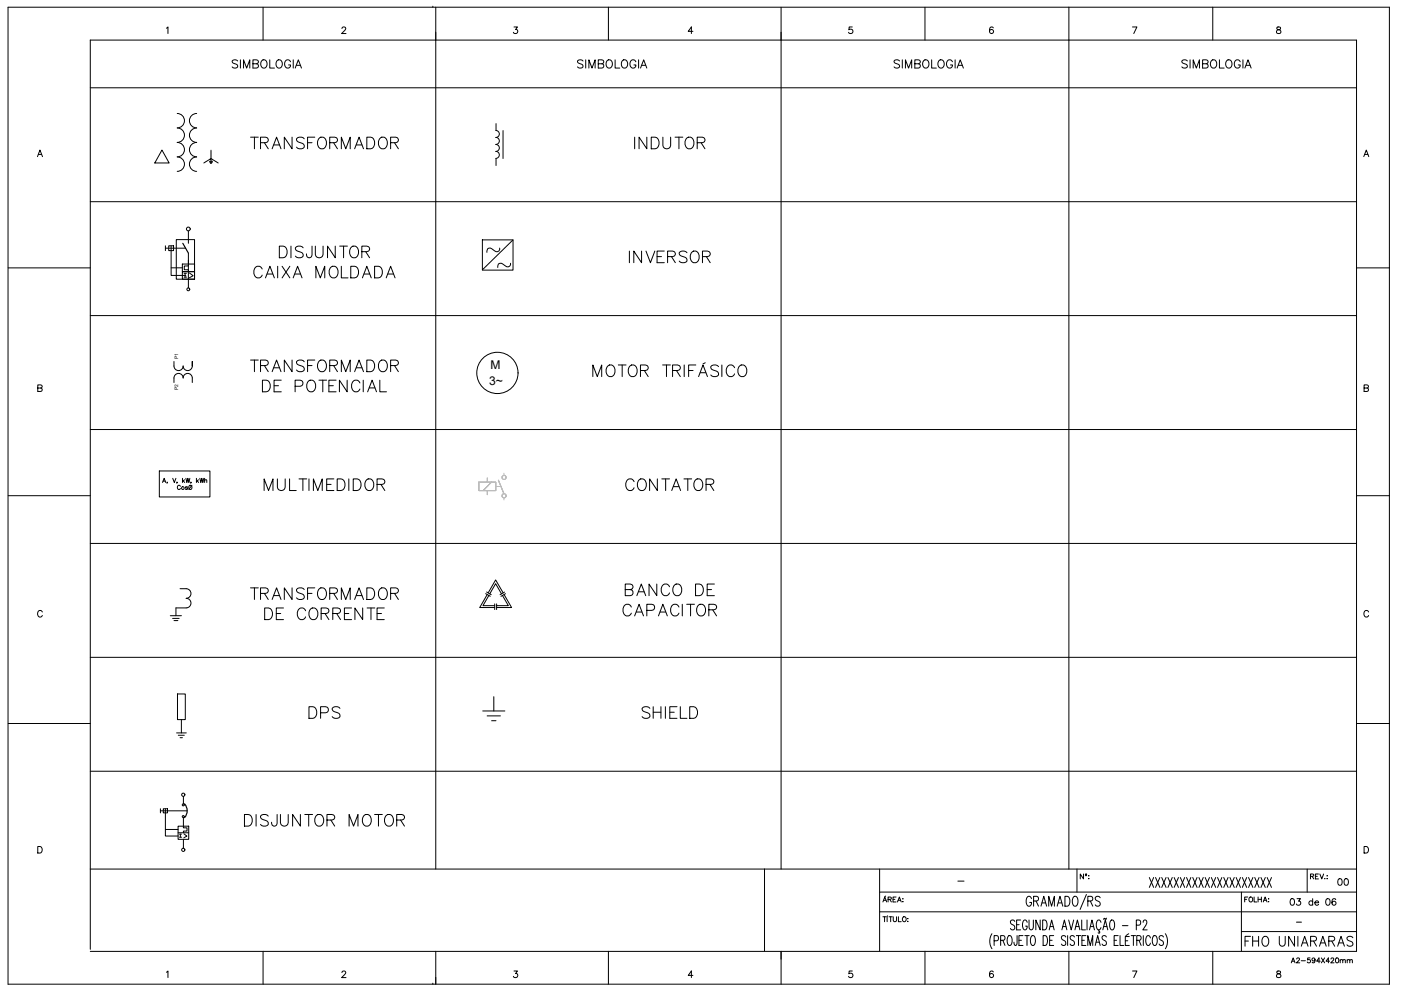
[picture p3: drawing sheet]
<svg xmlns="http://www.w3.org/2000/svg" width="594mm" height="420mm" viewBox="0 0 594 420" stroke-linecap="round" stroke-linejoin="round" font-family="sans-serif">
<!-- layer: 0 -->
<g fill="none" stroke="#000" stroke-width=".42">
<path d="M3.4 3.1h585.8v414.2h-585.8zM70.6 12l.6-.6v2.8M111.6 3.1v13.9M145 12.1l.5-.7h.6l.5 .6-.4 .9-1.3 1.3h1.8M183.5 3.1h.1M184.8 3.1v13.9M218 11.4h1.4l-.8 1.1a.93 .93 0 0 1 .7 1.5 .93 .93 0 0 1-1.6-.3M258 3.1v13.9M293.8 13.3h-2l1.4-1.9v2.8M331.2 3.1v13.9M361.4 11.4h-1.3l-.1 1.2a.98 .98 0 0 1 1.4 0 .98 .98 0 0 1-.1 1.5 .98 .98 0 0 1-1.5-.4M392.2 3.1v13.9"/>
<path d="M421.2 11.8l-.1-.2a.91 .91 0 0 0-1.4 .4v1.8a.87 .87 0 0 0 1.4 .1 .87 .87 0 0 0-.3-1.3 .87 .87 0 0 0-1.2 .7M453.2 3.1v13.9M480.2 11.4h1.9l-1.3 2.8M514.3 3.1v13.9M541.5 11.6v.8l1.2 .4 .4 .5a.93 .93 0 0 1-.9 1 .93 .93 0 0 1-.9-1l1.7-1.2-.1-.5zM15.9 66.4l1-2.8 1.1 2.8M16.3 65.5h1.3M578.3 66.4l1.1-2.8 1 2.8M578.7 65.5h1.3M3.5 113.6h34.8M575.3 113.6h13.9M16 164.5l1.6-.1 .3-.7-.7-.5h-1.2v2.8l1.7-.3 .2-.7-.7-.5"/>
<path d="M578.4 164.5l1.6-.1 .2-1-1.8-.2v2.8l1.8-.3 .1-.7-.7-.5M3.5 210.2h34.8M575.3 210.2h13.9M17.9 259.5a1.03 1.03 0 0 0-1.1-.7 1.03 1.03 0 0 0-.8 1.1v.7a1.02 1.02 0 0 0 .8 1 1.02 1.02 0 0 0 1.1-.7M580.4 259.5a1.03 1.03 0 0 0-1.2-.7 1.03 1.03 0 0 0-.8 1.1v.7a1.02 1.02 0 0 0 .8 1 1.02 1.02 0 0 0 1.2-.7M209.4 295.4v6M3.5 306.7h34.8M575.3 306.7h13.9M16 358.9h.9a1.48 1.48 0 0 1 1 1.4 1.48 1.48 0 0 1-1 1.4h-.9zM578.4 358.9h1a1.49 1.49 0 0 1 .9 1.4 1.49 1.49 0 0 1-.9 1.4h-1zM38.3 368.5h536.9M324.2 368.5v34.8"/>
<path d="M373 378.2h202.2M373 368.5v34.8M526.4 378.2v25.1M554.3 368.5v9.7M373 386.6h202.2M526.4 395h48.8M38.3 402.5v-385.5h536.9v386.4h-536.9M70.6 412.2l.6-.5v2.8M111.6 403.3v14M145 412.3l.5-.6h.6l.5 .5-.4 .9-1.3 1.4h1.8M183.5 417.3h.1M184.8 403.3v14"/>
<path d="M218 411.7h1.4l-.8 1.1a.93 .93 0 0 1 .7 1.4 .93 .93 0 0 1-1.6-.3M258 403.3v14M293.8 413.5h-2l1.4-1.8v2.8M331.2 403.3v14M361.4 411.7h-1.3l-.1 1.2a.98 .98 0 0 1 1.4-.1 .98 .98 0 0 1-.1 1.5 .98 .98 0 0 1-1.5-.4M392.2 403.3v14M421.2 412.1l-.1-.3a.91 .91 0 0 0-1.4 .4v1.9a.87 .87 0 0 0 1.4 .1 .87 .87 0 0 0-.3-1.4 .87 .87 0 0 0-1.2 .7M453.2 403.3v14M480.2 411.7h1.9l-1.3 2.8M514.3 403.3v14M541.5 411.8v.8l1.2 .4 .4 .5a.93 .93 0 0 1-.9 1 .93 .93 0 0 1-.9-1l1.7-1.2-.1-.5z"/>
</g>
<!-- layer: Texto capa -->
<g fill="none" stroke="#000" stroke-width=".42">
<path d="M456.7 368.5v9.7M460.7 379.2l-2.7 6.4M487.4 372l1.8 4.2M489.2 372l-1.8 4.2M490 372l1.8 4.2M491.8 372l-1.8 4.2M492.6 372l1.9 4.2M494.5 372l-1.9 4.2M495.3 372l1.8 4.2M497.1 372l-1.8 4.2M497.9 372l1.8 4.2M499.7 372l-1.8 4.2"/>
<path d="M500.5 372l1.9 4.2M502.4 372l-1.9 4.2M503.1 372l1.9 4.2M505 372l-1.9 4.2M505.8 372l1.8 4.2M507.6 372l-1.8 4.2M508.4 372l1.8 4.2M510.2 372l-1.8 4.2M511 372l1.9 4.2M512.9 372l-1.9 4.2M513.7 372l1.8 4.2M515.5 372l-1.8 4.2"/>
<path d="M516.3 372l1.8 4.2M518.1 372l-1.8 4.2M518.9 372l1.9 4.2M520.8 372l-1.9 4.2M521.5 372l1.9 4.2M523.4 372l-1.9 4.2M524.2 372l1.8 4.2M526 372l-1.8 4.2M526.8 372l1.8 4.2M528.6 372l-1.8 4.2M529.4 372l1.9 4.2M531.3 372l-1.9 4.2"/>
<path d="M532.1 372l1.8 4.2M533.9 372l-1.8 4.2M534.7 372l1.8 4.2M536.5 372l-1.8 4.2M537.3 372l1.9 4.2M539.2 372l-1.9 4.2M555.7 371.5l1.2-.1 .2-.5-.5-.3h-.9v2M556.4 371.5l.7 1.1M557.8 371.5h.8M559.1 370.6h-1.3v2h1.3M559.7 370.6l.8 2 .8-2M561.8 372.4l.1 .1"/>
<path d="M562.8 371.3h.1M562.8 372.4h.1M374.4 388.7h1.4M375.1 388.7v2.1M376.2 388.7v2.1M376.4 388.3l-.2 .2M377 388.7h1.4M377.7 388.7v2.1M378.8 388.7v1.5l.6 .6 .7-.3 .1-1.8M381 388.7v2.1h1.2M382.9 389l.2-.2a.94 .94 0 0 1 1.2 1 .94 .94 0 0 1-1.4 .7zM385 389.4h.1"/>
<path d="M385 390.6h.1M420.6 395.9a5.9 5.9 0 0 0 0 6.4M421.5 398.9h1.2a1.21 1.21 0 0 0 .7-1.1 1.21 1.21 0 0 0-.7-1.1h-1.2v4.2M424.3 398.7l1.6-.2 .3-.6-.3-1-1.6-.2v4.2M425.2 398.7l1 2.2M427.6 396.9l.3-.2a1.82 1.82 0 0 1 1.3 2.6l-.1 .6a.93 .93 0 0 1-.5 .8 .93 .93 0 0 1-1 0l-.5-1.4v-1zM430.3 390.7a.97 .97 0 0 0-1.6-.5 .97 .97 0 0 0 .3 1.6l1 .7 .3 1.1a.99 .99 0 0 1-.9 .7 .99 .99 0 0 1-.9-.7M431.1 392h1M431.3 396.7v3.2l-.5 1-.7-.4-.1-1M432.1 398.7h1M432.8 390.1h-1.7v4.1h1.7M433.8 396.7h-1.7v4.2h1.7"/>
<path d="M434.6 396.7h1.8M435.5 396.7v4.2M435.6 391.1a.93 .93 0 0 0-.5-.9 .93 .93 0 0 0-1 .1 3.2 3.2 0 0 0 .3 3.9 1.15 1.15 0 0 0 1.2-1.5h-.7M436.3 390.1l.2 3.5a.82 .82 0 0 0 .8 .7 .82 .82 0 0 0 .8-.7l.1-3.5M437.4 381a1.05 1.05 0 0 0-1.1-1 1.05 1.05 0 0 0-1 1v2.2a1.11 1.11 0 0 0 1.4 1 1.11 1.11 0 0 0 .7-1.6h-.8M437.5 396.9l.2-.2a1.82 1.82 0 0 1 1.3 2.6l-.1 .6a.92 .92 0 0 1-.5 .8 .92 .92 0 0 1-.9 0l-.6-1.4 .2-1.6zM438.3 382l1.8-.2 .3-.6-.3-1-1.8-.2v4.2M439.3 382l1.1 2.2M441.1 390.1v4.1l-1.9-4.1v4.1M441.4 384.2l1.2-4.2 1.2 4.2M441.9 382.8h1.5M442.1 390.1h1a2.74 2.74 0 0 1 0 4.1h-1z"/>
<path d="M442.3 396.7h.9a2.74 2.74 0 0 1 0 4.2h-.9zM444.7 384.2v-4.2l1.2 4.2 1.2-4.2v4.2M444.9 394.2l1-4.1 1.1 4.1M445.1 398.7h1M445.3 392.8h1.3M446.8 396.7h-1.7v4.2h1.7M448.3 384.2l1.2-4.2 1.2 4.2M448.7 382.8h1.5M450.3 394.2l1-4.1 1.1 4.1M450.7 392.8h1.3M451.6 380h1a2.54 2.54 0 0 1 0 4.2h-1zM451.9 397.3a.97 .97 0 0 0-1.5-.4 .97 .97 0 0 0 .2 1.6l.8 .4a1.05 1.05 0 0 1 .5 1.4 1.05 1.05 0 0 1-1.6 .4l-.2-.4"/>
<path d="M452.7 396.7v4.2M453.2 390.1l1 4.1 1.1-4.1M455.3 380.2l.3-.2a1.82 1.82 0 0 1 1.5 2.6l-.2 .6a1.04 1.04 0 0 1-1.6 .8l-.6-1.4 .2-1.6zM455.6 397.3a.97 .97 0 0 0-1.6-.4 .97 .97 0 0 0 .3 1.6l.8 .4a1.05 1.05 0 0 1 .5 1.4 1.05 1.05 0 0 1-1.6 .4l-.2-.4M455.8 394.2l1.1-4.1 1 4.1M456.2 392.8h1.3M456.4 396.7h1.8M457.3 396.7v4.2M458.7 390.1v4.1h1.6M458.8 398.7h1M460.5 396.7h-1.7v4.2h1.7M460.9 390.1v4.1"/>
<path d="M461.3 382l1.8-.2 .3-.6-.3-1-1.8-.2v4.2M462 394.2l1-4.1 1.1 4.1M462.3 382l1.1 2.2M462.4 392.8h1.3M464.8 399.5h1.3M465.9 394.2l.4 1.2h-.6M466.5 380.6a1.05 1.05 0 0 0-1.4-.6 1.05 1.05 0 0 0-.5 1.4l1.3 .8a1.11 1.11 0 0 1 .3 1.8 1.11 1.11 0 0 1-1.8-.4M466.9 391.1a.93 .93 0 0 0-.5-.9 .93 .93 0 0 0-1 .1 3.2 3.2 0 0 0 .3 3.9 1.03 1.03 0 0 0 1.2-1M467.6 394.2l1.1-4.1 1 4.1M468 392.8h1.4M469 389.7l-.7-.3-.3 .5M469.2 397.3a.97 .97 0 0 0-1.6-.4 .97 .97 0 0 0 .2 1.6l.8 .4a1.04 1.04 0 0 1 .5 1.4 1.04 1.04 0 0 1-1.5 .4l-.3-.4"/>
<path d="M469.2 389.3l-.2 .4M471.1 390.3l.2-.2a1.82 1.82 0 0 1 1.3 2.6l-.1 .5a.93 .93 0 0 1-.9 1.1 .93 .93 0 0 1-.9-1.1l-.2-1.6zM472.4 398.7h1.1M474.1 396.7h-1.7v4.2h1.7M474.9 396.7v4.2h1.6M475.9 392.5h2.4M477.2 398.9h1M478.6 395.9l-1.2 .8M478.9 397.1h-1.7v3.8h1.7M479.7 396.7h1.8M480.6 396.7v4.2M481.8 392.3h1.2a1.21 1.21 0 0 0 .7-1.1 1.21 1.21 0 0 0-.7-1.1h-1.2v4.1"/>
<path d="M482 398.7l1.6-.2 .3-.6-.3-1-1.6-.2v4.2M483 398.7l.9 2.2M484.7 391.1l.2-.6a.89 .89 0 0 1 1.3-.2 .89 .89 0 0 1 0 1.3l-1.6 2.6h1.8M484.8 396.7v4.2M487.8 397.7a.92 .92 0 0 0-.4-.9 .92 .92 0 0 0-1 .1 3.2 3.2 0 0 0 .2 4 1.01 1.01 0 0 0 1.2-1M489.1 396.9l.3-.2a1.81 1.81 0 0 1 1.3 2.6l-.1 .6a.92 .92 0 0 1-.5 .8 .92 .92 0 0 1-1 0l-.5-1.4 .1-1.6zM493.3 397.3a.97 .97 0 0 0-1.5-.4 .97 .97 0 0 0 .2 1.6l.8 .4a1.04 1.04 0 0 1 .5 1.4 1.04 1.04 0 0 1-1.5 .4l-.3-.4M494.1 395.9a5.9 5.9 0 0 1 0 6.4M461.3 400.9v-4.2l1 4.2 1.1-4.2v4.2M464.4 400.9l1.1-4.2 1 4.2"/>
</g>
<!-- layer: Geometria -->
<path d="M184.8 17v351.5M331.2 17v351.5M453.2 17v351.5M38.3 37.2h536.9M38.3 85.5h536.9M38.3 133.8h536.9M38.3 182.1h536.9M38.3 230.4h536.9M38.3 278.7h536.9M38.3 327h536.9" fill="none" stroke="#000" stroke-width=".42"/>
<!-- layer: COMPONENTES -->
<g fill="none" stroke="#000" stroke-width=".42">
<path d="M75.1 48.1a3.1 3.1 0 0 1 3.1 3.1 3.1 3.1 0 0 1-3 3.1 3.1 3.1 0 0 1 3 3 3.1 3.1 0 0 1-3 3.1 3.1 3.1 0 0 1 3 3.1 3.1 3.1 0 0 1-3 3M83.4 48.1a3.1 3.1 0 0 0-3.1 3.1 3.1 3.1 0 0 0 3.1 3.1 3.1 3.1 0 0 0-3.1 3 3.1 3.1 0 0 0 3.1 3.1 3.1 3.1 0 0 0-3.1 3.1 3.1 3.1 0 0 0 3.1 3M210.2 55.3a1.49 1.49 0 0 1 1.5 1.5 1.49 1.49 0 0 1-1.5 1.5 1.47 1.47 0 0 1 1.5 1.5 1.47 1.47 0 0 1-1.5 1.4 1.49 1.49 0 0 1 1.5 1.5 1.49 1.49 0 0 1-1.5 1.5M210.3 52.4v3M213.3 55.4v11.8M68.7 63.6l3 5.5h-6.1zM75.2 66.5a3.1 3.1 0 0 1 3 3.1 3.1 3.1 0 0 1-3.1 3.1M83.4 66.5a3.1 3.1 0 0 0-3.1 3.1 3.1 3.1 0 0 0 3.1 3.1M88.8 68.4h1.3M88.9 68.7h1.1M89.1 69h.8M89.2 69.2h.5"/>
<path d="M89.5 63.7v3.5l3 1.9M89.5 68.4v-1.2l-3.1 1.9M210.2 64.2a1.49 1.49 0 0 1 1.5 1.5 1.49 1.49 0 0 1-1.5 1.5M210.3 67.2v3M79.9 97.9v5.3M70.1 105.2h8.6M70.1 104.2v2.1M71.5 104.2h2.1v2.1h-2.1zM72.6 104.2v12.6h6.2M72.6 113.5h4.7M74.8 101.6h7.7v16.8h-7.7zM77.3 115.2h5.2v3.2h-5.2z"/>
<path d="M77.3 112h5.2v3.2h-5.2zM78 115.9h1.1M78 117.5h1.2M78.5 115.9v1.6M79.9 107.3v5.5h-1.8v1.6h1.8v.8M79.9 110.3v11.8M80.3 115.7l1.6 1.2-1.6 .9M204.5 101.7h13v12.8h-13zM211.9 105.2a1.25 1.25 0 0 1-.6 1.4 1.25 1.25 0 0 1-1.5-.2l-1.8-1.2h-.6l-.6 .3-.3 1.5M216.5 111.6a1.25 1.25 0 0 1-.6 1.4 1.25 1.25 0 0 1-1.5-.2l-1.2-.9-1.2-.3-.7 .3-.2 1.5M217.5 101.7l-13 12.7M73.8 153.3a3.5 3.5 0 0 0 .5 3.3 1.94 1.94 0 0 0 2.2 .4 1.94 1.94 0 0 0 1.2-1.8 1.94 1.94 0 0 0 1.9 1.9 1.94 1.94 0 0 0 1.9-1.9"/>
<path d="M81.5 153.3v1.9v-1.9M73.8 162.2a3.5 3.5 0 0 1 .5-3.3 1.94 1.94 0 0 1 2.2-.4 1.94 1.94 0 0 1 1.2 1.8 1.94 1.94 0 0 1 1.9-2 1.94 1.94 0 0 1 1.9 2v1.9M67.6 199.7h21.4v11h-21.4zM68.9 204.6l.7-1.8 .7 1.8M69.2 204h.8M71 204.5l-.2 .4M73.2 202.8l.7 1.8 .7-1.8M75.1 204.5l-.2 .4M76.5 206.2a.65 .65 0 0 0-.8-.5 .65 .65 0 0 0-.5 .7v.5a.65 .65 0 0 0 .5 .6 .65 .65 0 0 0 .8-.4M77.4 202.8v1.8M77.7 203.9l.6 .7M78.2 203.4l-.8 .8"/>
<path d="M78.8 202.8l.4 1.8 .5-1.8 .4 1.8 .4-1.8M79.5 206.6l-.8-.2v.4l.8 .5-.3 .2-.6-.2M81 204.5l-.2 .4M81.4 205.8l-1.4 1.7M83.3 202.8v1.8M83.6 203.9l.6 .7M84.1 203.4l-.8 .8M84.7 202.8l.5 1.8 .4-1.8 .4 1.8 .4-1.8M86.8 203.7l.8-.2 .1 1.1M86.8 202.8v1.8M205.9 251.7l2 1.1M206.3 251l2 1.1"/>
<path d="M206.6 252.1l-3.2 5.5h6.4M207 251.4l3.2-5.5 3.2 5.5M207.3 252.5l-2.5 4.3h5M207.7 251.8l2.5-4.3 2.5 4.3M209.8 256v2.4M210.6 256v2.4M213.1 252.5l2.5 4.3h-5M213.8 252.1l3.1 5.5h-6.3M213.9 251l-1.9 1.1M214.4 251.7l-2 1.1M75.3 294.2h3.3v10.9h-3.3zM74.9 310.7h4.1"/>
<path d="M75.6 311.7h2.5M76.4 312.8h1M76.9 305.1v5.6M77.8 337.7v3.1M68 342.9v1.7M68 343.8h11.4M69.3 342.9h1.7v1.7h-1.7zM70.1 342.9v11.5h5.4M70.1 351.7h5.4M75.5 350.3h4.5v5.6h-4.5zM75.5 353.1h4.5M76.1 353.7h.9"/>
<path d="M76.1 355h.9M76.5 353.7v1.3M77.8 346.7v4.3h1.5v1.4h-1.5v.7M77.8 355.9v3.8M78 353.5l1.3 1-1.3 .7"/>
<circle cx="79.8" cy="97.1" r=".8"/>
<circle cx="79.8" cy="122.7" r=".61"/>
<circle cx="210.9" cy="158.1" r="8.7"/>
<circle cx="77.5" cy="206.9" r=".59"/>
<circle cx="80.7" cy="206.5" r=".81"/>
<circle cx="77.7" cy="337" r=".68"/>
<circle cx="77.7" cy="346.2" r=".43"/>
<circle cx="77.7" cy="341.2" r=".43"/>
<circle cx="77.7" cy="360.3" r=".68"/>
</g>
<path d="M77.5 103.2l2.4 4.1M78.3 340.8a4.4 4.4 0 0 1 0 5.9" fill="none" stroke="#000" stroke-width=".5"/>
<!-- layer: PDF_E-DGERAL -->
<path d="M76.3 249.6h2.6a2.03 2.03 0 0 1 2.1 2 2.03 2.03 0 0 1-2.1 2.1 2.04 2.04 0 0 1 2.1 2 2.04 2.04 0 0 1-2.1 2h-4.3" fill="none" stroke="#000" stroke-width=".42"/>
<!-- layer: PDF_GERAL -->
<path d="M74.6 257.7v3.3M72.2 261h4.7M73.2 262.2h2.8M73.8 263.1h1.6" fill="none" stroke="#000" stroke-width=".42"/>
<!-- layer: Geometria -->
<g fill="none" stroke="#bababa" stroke-width=".42">
<path d="M203.1 204.4h7.1v3.6h-7.1zM206.6 209.7v-1.7v1.7M206.6 202.7v1.7v-1.7M206.6 202.7v1.7M206.6 208v1.7M208.4 204.4l-3.5 3.6 3.5-3.6M208.4 204.4l-3.5 3.6M210.2 206.3h2.3h-2.3M210.2 206.3h2.3M211.3 203.6l2.4 5.7-2.4-5.7M211.3 203.6l2.4 5.7M213.7 200.6v1"/>
<path d="M213.7 211.1v.9"/>
<circle cx="213.7" cy="202.4" r=".87"/>
<circle cx="213.7" cy="210.2" r=".87"/>
</g>
<!-- layer: PDF2_E-TXT20 -->
<path d="M204.7 301.4h9.4M206.6 303.5h5.6M208.5 305.6h1.8" fill="none" stroke="#000" stroke-width=".42"/>
<text font-size="10.1" x="250.5" y="160.9">MOTOR TRIFÁSICO</text>
<g font-size="8.8">
<text x="105.5" y="64.2">TRANSFORMADOR</text>
<text x="268.1" y="64.2">INDUTOR</text>
<text x="117.5" y="110.4">DISJUNTOR</text>
<text x="266" y="112.5">INVERSOR</text>
<text x="105.5" y="158.8">TRANSFORMADOR</text>
<text x="110.4" y="167.2">DE POTENCIAL</text>
<text x="111.1" y="209.2">MULTIMEDIDOR</text>
<text x="264.6" y="209.2">CONTATOR</text>
<text x="105.5" y="255.4">TRANSFORMADOR</text>
<text x="264.2" y="253.6">BANCO DE</text>
<text x="111.5" y="263.9">DE CORRENTE</text>
<text x="263.2" y="262.5">CAPACITOR</text>
<text x="130.2" y="305.9">DPS</text>
<text x="271.3" y="305.9">SHIELD</text>
<text x="102.7" y="351.4">DISJUNTOR MOTOR</text>
</g>
<text font-size="8.4" x="106.9" y="118.9">CAIXA MOLDADA</text>
<text font-size="7.9" x="527" y="402.5">FHO UNIARARAS</text>
<g font-size="7.1">
<text x="97.7" y="30">SIMBOLOGIA</text>
<text x="244.1" y="30">SIMBOLOGIA</text>
<text x="378.2" y="30">SIMBOLOGIA</text>
<text x="500.2" y="30">SIMBOLOGIA</text>
</g>
<g font-size="5.7">
<text x="566.6" y="376.4">00</text>
<text x="373.6" y="383.5">ÁREA:</text>
<text x="546.1" y="384.9">03</text>
<text x="554.2" y="384.9">de</text>
<text x="561.3" y="384.9">06</text>
</g>
<g font-size="5.3">
<text x="457.2" y="373.9">Nº:</text>
<text x="546.8" y="409.6">A2-594X420mm</text>
</g>
<g font-size="5.1">
<text x="208" y="156.6">M</text>
<text x="207.4" y="163.2">3~</text>
</g>
<text font-size="4.9" x="527" y="383.5">FOLHA:</text>
<g font-size="2.6">
<text x="405.3" y="374.6">-</text>
<text x="548.9" y="392.3">-</text>
</g>
<g font-size="2">
<text x="75.5" y="152.4" transform="rotate(-90 75.5 152.4)">P1</text>
<text x="75.5" y="165.4" transform="rotate(-90 75.5 165.4)">P2</text>
</g>
</svg>
